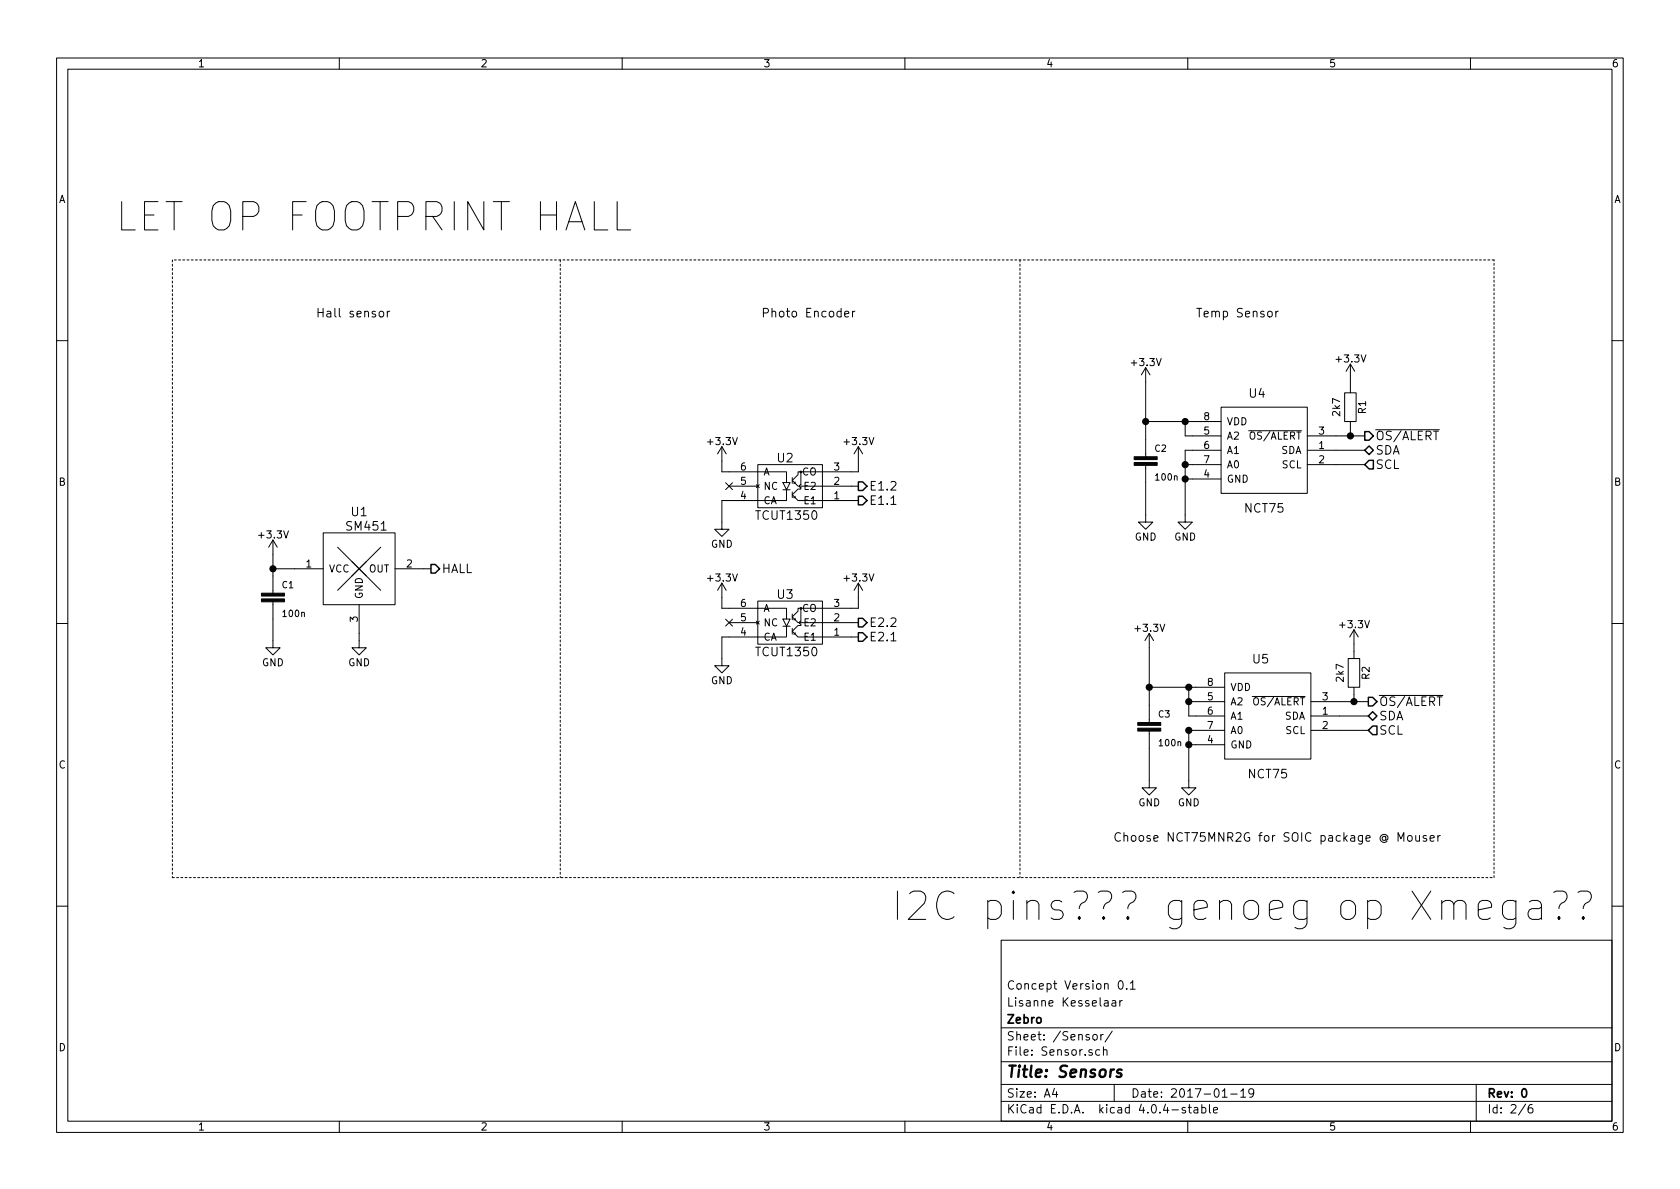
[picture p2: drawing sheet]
<svg xmlns="http://www.w3.org/2000/svg" width="297mm" height="210mm" viewBox="0 0 297 210" stroke-linecap="round" stroke-linejoin="round" font-family="sans-serif">
<g fill="none" stroke="#000" stroke-width=".18">
<path d="M10 10.3h277v189.9h-277zM12 12.2h273v186.1h-273zM60 10.3v1.9M110 10.3v1.9M160 10.3v1.9M210 10.3v1.9M260 10.3v1.9M109.1 35.7v5h2.4M67.1 55.2l.2-.2 .5 .2v.6l-.1 .2-.4 .1-.2-.2zM68.5 55v1.1M68.9 55l-.3 .1-.1 .2M149.4 55.5l.7-.1-.1-.3-.4-.1-.2 .3v.7h.6"/>
<path d="M150.7 55v1.1M151.2 55l-.3 .1-.2 .2M224.2 55.2l.2-.2 .5 .2v.6l-.1 .2-.4 .1-.2-.2zM225.6 55v1.1M226 55l-.3 .1-.1 .2M10 60.2h2M127.6 79v4.4h11.5v1.9M127.6 79l-.7 1.3M127.6 79l.8 1.3M151.8 79v4.4h-10.7v.5l-1 1.1 1 1h10.7M151.8 79l-.8 1.3M151.8 79l.7 1.3"/>
<path d="M202.6 74.5h13.3M202.6 65l-.8 1.3M202.6 65v15.8M202.6 65l.7 1.3M209.5 74.5v2.6h6.4M215.9 72h15.2v15.2h-15.2zM215.9 79.6h-6.4v12.7h1.3l-1.3 1.3-1.2-1.3h1.2M220.8 76.2h9.3M231.1 77.1h10.2M231.1 79.6h10.2M237.7 69.5h2.1v5h-2.1zM238.8 64.4v5.1"/>
<path d="M238.8 74.5v2.6M238.8 64.4l-.8 1.3M238.8 64.4l.7 1.3M243.2 76h11.3M285 60.2h2M48.3 95.5v9.4M48.3 95.5l-.8 1.3M48.3 95.5l.7 1.3M57.1 94.2h12.7v12.7h-12.7zM59.7 96.8l7.6 7.6M67.3 96.8l-7.6 7.6M128.3 85.4l1.2 1.2"/>
<path d="M128.9 86h5.1M129.5 85.4l-1.2 1.2M133.7 85.7l.5 .5M134 82.2h11.4v7.6h-11.4zM134.2 85.7l-.5 .5M138.4 85.3h1.3l-.6 1.3zM138.4 86.6h1.3M139.1 86.6v1.9h-11.5v5.1h1.3l-1.3 1.3-1.2-1.3h1.2M140.1 84.4v1.1M140.1 87v1M140.6 87.8v.2h-.3M140.6 85.2v.3h-.3"/>
<path d="M141.6 83.4v2.3l-.2 .2v.2l.2 .1v.3h-.5l-1 1 1 1h10.7M157.5 89.2h.9M202.6 82.3v10h1.2l-1.2 1.3-1.3-1.3h1.3M209.5 82.2h6.4M209.5 84.7h6.4M231.1 82.2h10.2M10 110.3h2M48.3 106.4v8.1h1.2l-1.2 1.3-1.3-1.3h1.3M48.3 100.6h8.8M63.5 106.9v7.6h1.3l-1.3 1.3-1.3-1.3h1.3M69.8 100.6h6.4M127.6 103.1v4.5h11.5v1.9"/>
<path d="M127.6 103.1l-.7 1.3M127.6 103.1l.8 1.3M128.3 109.5l1.2 1.2M128.9 110.1h5.1M129.5 109.5l-1.2 1.2M133.7 109.8l.5 .6M134 106.3h11.4v7.6h-11.4zM134.2 109.8l-.5 .6M138.4 109.5h1.3l-.6 1.2zM138.4 110.7h1.3M139.1 110.7v1.9h-11.5v5.1h1.3l-1.3 1.3-1.2-1.3h1.2M140.1 108.6v1"/>
<path d="M140.1 111.1v1M140.6 111.9v.2h-.3M140.6 109.3v.3h-.3M141.6 107.6v2.2l-.2 .2v.2l.2 .2v.2h-.5l-1 1 1 1h10.7M151.8 103.1v4.5h-10.7v.5l-1 1 1 1h10.7M151.8 103.1l-.8 1.3M151.8 103.1l.7 1.3M157.5 113.3h.9M203.2 112l-.8 1.3M203.2 112v15.8M203.2 112l.8 1.3M216.5 119h15.3v15.2h-15.3z"/>
<path d="M238.4 116.5h2v5h-2zM239.4 111.4v5.1M239.4 111.4l-.8 1.2M239.4 111.4l.8 1.2M285 110.3h2M203.2 129.3v10h1.3l-1.3 1.3-1.3-1.3h1.3M203.2 121.5h13.3M210.2 124.1h6.3M210.2 121.5v5.1h6.3M210.2 131.7h6.3M216.5 129.2h-6.3v10.1h1.3l-1.3 1.3-1.3-1.3h1.3M221.4 123.2h9.4"/>
<path d="M231.8 124.1h10.1M231.8 126.6h10.1M231.8 129.2h10.1M239.4 121.5v2.6M243.9 123h11.2M247.2 148.8v-1.6l.5 1.1 .5-1.1v1.6M248.9 147.9l.3-.2 .4 .2 .1 .6-.2 .2-.3 .1-.3-.2zM250.3 147.7v.9a.38 .38 0 0 0 .7 0M251 147.7v1.1M252.2 147.8l-.4-.1-.2 .3 .1 .2 .5 .1v.4h-.6M252.9 148.3l.7-.2-.1-.3-.4-.1-.2 .3v.7h.6M254.2 147.7v1.1"/>
<path d="M254.7 147.7l-.3 .1-.2 .3M268 159.2v4.1a1.34 1.34 0 0 1-2.1 .7M268 159.5l-.4-.3h-1l-.7 .5-.2 .5v1.4l.4 .7 .5 .3h1l.4-.3M270.4 159.5l.5-.3h.9l.5 .3 .2 .4v2.7M274.7 157.8l.5-.2h1.2a1.11 1.11 0 0 1 .7 1.1 1.11 1.11 0 0 1-1 1l-.2 .2-.3 .8M279 157.8l.5-.2h1.1a1.11 1.11 0 0 1 .8 1.1 1.11 1.11 0 0 1-1 1l-.2 .2-.3 .8M10 160.2h2M177 166.3h108v32h-108zM195.3 177h.6v.9M195.9 177.3l-.4 .1-.3 .2 .3 .3 .4-.1M196.6 177h.6l.1 .9M197.3 177.3l-.5 .1-.2 .2 .2 .3 .5-.1"/>
<path d="M197.9 173.6l.2-.2a.81 .81 0 0 1 .6 .6 .81 .81 0 0 1-.3 .8l-.2 .1a.79 .79 0 0 1-.3-1.3zM198 176.9v1M198.4 176.9l-.4 .3M199.2 174.8v.1M199.8 173.9l.5-.5v1.5M199.8 174.9h.9M261.4 160.9l2.3-.5v-.5l-.2-.4-.5-.3h-.9l-.5 .3-.2 .4v1.9l.2 .5 .5 .3h.9l.5-.3M272.5 160.4l-.4 .3h-1.2a.98 .98 0 0 0-.8 .9 .98 .98 0 0 0 .8 1h1.2l.4-.3M275.6 162.1l.3 .2-.3 .3-.2-.3 .2-.2v.5M279.9 162.1l.3 .2-.3 .3-.2-.3 .2-.2v.5M285 160.2h2M60 198.3v1.9"/>
<path d="M110 198.3v1.9M160 198.3v1.9M177 194.8h108M177 191.8h108M177 187.8h108M177 181.8h108M186.4 192.5l-.3 1h.9M186.8 193v1M193.3 183.1l.2-.2 .4 .2 .1 .5-.1 .2-.4 .1-.2-.1zM194.4 185.7l-.4-.1-.3 .3 .1 .6 .2 .1 .4-.1M194.6 182.9v1M195.1 182.9l-.5 .3"/>
<path d="M195.1 185.7l.2-.1 .4 .1v.9M195.1 185.1v1.5M196.6 182.3l-1.2 2M197 191.8v3M209.6 195.9a.37 .37 0 0 0-.6 .1l.1 .3 .5 .1 .1 .1-.3 .3-.4-.1M210 198.3v1.9M210.1 195.8h.5M210.3 195.3v1.3l.3 .2M211.2 195.9h.5l.1 .9M211.8 196.2l-.5 .1-.2 .2 .2 .3 .5-.1M212.5 195.9l.4-.1 .3 .3-.1 .6h-.6M212.5 195.3v1.5"/>
<path d="M213.8 195.3v1.3l.2 .2M214.6 196.3l.7-.1-.1-.3-.4-.1-.2 .2v.7h.6M216.1 194h.9M217.6 193.5h1.1M219.4 193l.4-.5v1.5M219.4 194h.8M221.7 193.2l-.3 .3h-.3l-.3-.3v-.4l.2-.2 .4-.1 .2 .2a1.19 1.19 0 0 1-.2 1.2l-.4 .1M260 198.3v1.9M261 191.8v6.5M269.7 195.2l-1.2 2M270.9 195.3a.59 .59 0 0 0-.7 .7l.1 .7 .2 .1 .5-.1v-.5l-.1-.2-.4-.1-.3 .3"/>
</g>
<path d="M269.3 192.6l.1-.1a.81 .81 0 0 1 .6 .6 .81 .81 0 0 1-.3 .8l-.1 .1a.8 .8 0 0 1-.6-.6 .8 .8 0 0 1 .3-.8z" fill="none" stroke="#000" stroke-width=".3"/>
<path d="M198.3 189.2l-.5-.1-.3 .4 .3 .3 .4 .1 .1 .3-.1 .1-.2 .1-.6-.1" fill="none" stroke="#000" stroke-width=".41"/>
<path d="M200.5 81.8h4.1v.5h-4.1zM200.5 80.8h4.1v.5h-4.1zM46.2 105.9h4.1v.5h-4.1zM46.2 104.9h4.1v.5h-4.1zM201.2 128.8h4v.5h-4zM201.2 127.8h4v.5h-4z" fill="#000" stroke="#000" stroke-width=".18"/>
<path d="M241.3 76.3h.8l.7 .8-.7 .7h-.8zM241.3 79.6l.8-.7 .7 .7-.7 .8zM76.2 99.8h.8l.7 .8-.7 .7h-.8zM151.8 85.2h.7l.8 .8-.8 .7h-.7zM151.8 87.8h.7l.8 .7-.8 .8h-.7zM242.1 81.4h.7v1.5h-.7l-.8-.7zM151.8 109.3h.7l.8 .8-.8 .8h-.7zM151.8 111.9h.7l.8 .7-.8 .8h-.7zM241.9 123.3h.8l.8 .8-.8 .7h-.8zM241.9 126.6l.8-.7 .8 .7-.8 .8zM241.9 129.2l.8-.8h.8v1.5h-.8z" fill="none" stroke="#000" stroke-width=".25"/>
<g fill="#000" stroke="#000" stroke-width=".25">
<circle cx="202.6" cy="74.5" r=".51"/>
<circle cx="209.6" cy="74.5" r=".51"/>
<circle cx="238.8" cy="77.1" r=".51"/>
<circle cx="209.6" cy="82.2" r=".51"/>
<circle cx="209.6" cy="84.7" r=".51"/>
<circle cx="48.3" cy="100.6" r=".51"/>
<circle cx="203.2" cy="121.5" r=".51"/>
<circle cx="210.2" cy="124.1" r=".51"/>
<circle cx="210.2" cy="121.5" r=".51"/>
<circle cx="210.2" cy="129.2" r=".51"/>
<circle cx="210.2" cy="131.7" r=".51"/>
<circle cx="239.4" cy="124.1" r=".51"/>
</g>
<path d="M30.5 46v109.2M99.1 46v109.2M180.3 46v109.2M264.2 46h-233.7M30.5 155.2h233.7M264.2 155.2v-109.2" fill="none" stroke="#000" stroke-width=".18" stroke-dasharray=".3 .4"/>
<g font-size="7">
<text x="20.3" y="40.9">LET OP FOOTPRINT HALL</text>
<text x="157.5" y="162.8">I2C pins??? genoeg op Xmega??</text>
</g>
<text font-size="2.8" x="178" y="190.5">Title: Sensors</text>
<g font-size="2.1">
<text x="55.9" y="56.1">Hall sensor</text>
<text x="134.6" y="56.1">Photo Encoder</text>
<text x="211.5" y="56.1">Temp Sensor</text>
<text x="220.9" y="70.3">U4</text>
<text x="243.2" y="77.8">OS/ALERT</text>
<text x="137.5" y="81.8">U2</text>
<text x="243.2" y="80.4">SDA</text>
<text x="243.2" y="82.9">SCL</text>
<text x="153.7" y="86.7">E1.2</text>
<text x="153.7" y="89.3">E1.1</text>
<text x="61.4" y="93.8">SM451</text>
<text x="62.2" y="91.3">U1</text>
<text x="133.9" y="91.9">TCUT1350</text>
<text x="220.2" y="90.6">NCT75</text>
<text x="78.1" y="101.3">HALL</text>
<text x="137.5" y="105.9">U3</text>
<text x="153.7" y="110.9">E2.2</text>
<text x="153.7" y="113.4">E2.1</text>
<text x="133.9" y="116">TCUT1350</text>
<text x="221.5" y="117.3">U5</text>
<text x="243.9" y="124.8">OS/ALERT</text>
<text x="243.9" y="127.4">SDA</text>
<text x="243.9" y="129.9">SCL</text>
<text x="220.8" y="137.6">NCT75</text>
<text x="196.8" y="148.8">Choose NCT75MNR2G for SOIC package @ Mouser</text>
<text x="178" y="178">Lisanne Kesselaar</text>
<text x="178" y="175">Concept Version 0.1</text>
<text x="178" y="184">Sheet: /Sensor/</text>
<text x="178" y="181">Zebro</text>
<text x="178" y="186.7">File: Sensor.sch</text>
<text x="178" y="196.9">KiCad E.D.A. kicad 4.0.4-stable</text>
<text x="178" y="194.1">Size: A4</text>
<text x="200" y="194.1">Date: 2017-01-19</text>
<text x="263" y="194.1">Rev: 0</text>
<text x="263" y="196.9">Id: 2/6</text>
</g>
<g font-size="1.8">
<text x="35" y="11.9">1</text>
<text x="85" y="11.9">2</text>
<text x="135" y="11.9">3</text>
<text x="185" y="11.9">4</text>
<text x="235" y="11.9">5</text>
<text x="285" y="11.9">6</text>
<text x="10.4" y="35.9">A</text>
<text x="285.4" y="35.9">A</text>
<text x="200.2" y="64.7">+3.3V</text>
<text x="236.4" y="64.1">+3.3V</text>
<text x="212.9" y="76.8">5</text>
<text x="212.9" y="74.3">8</text>
<text x="216.9" y="77.7">A2</text>
<text x="216.9" y="75.2">VDD</text>
<text x="221.2" y="77.7">OS/ALERT</text>
<text x="233.2" y="76.8">3</text>
<text x="236.9" y="73.5" transform="rotate(-90 236.9 73.5)">2k7</text>
<text x="241.5" y="73.1" transform="rotate(-90 241.5 73.1)">R1</text>
<text x="125.3" y="78.7">+3.3V</text>
<text x="131" y="83.2">6</text>
<text x="147.5" y="83.2">3</text>
<text x="149.4" y="78.7">+3.3V</text>
<text x="212.9" y="79.4">6</text>
<text x="212.9" y="81.9">7</text>
<text x="216.9" y="80.3">A1</text>
<text x="216.9" y="82.8">A0</text>
<text x="226.4" y="80.3">SDA</text>
<text x="226.6" y="82.8">SCL</text>
<text x="233.2" y="79.4">1</text>
<text x="233.2" y="81.9">2</text>
<text x="10.4" y="85.9">B</text>
<text x="131" y="88.3">4</text>
<text x="131" y="85.7">5</text>
<text x="135" y="89.1">CA</text>
<text x="135" y="86.6">NC</text>
<text x="135" y="84.1">A</text>
<text x="141.8" y="84.1">CO</text>
<text x="142.2" y="89.1">E1</text>
<text x="142.2" y="86.6">E2</text>
<text x="147.5" y="88.3">1</text>
<text x="147.5" y="85.7">2</text>
<text x="212.9" y="84.4">4</text>
<text x="216.9" y="85.3">GND</text>
<text x="285.4" y="85.9">B</text>
<text x="45.9" y="95.2">+3.3V</text>
<text x="200.6" y="95.6">GND</text>
<text x="207.6" y="95.6">GND</text>
<text x="54.1" y="100.3">1</text>
<text x="58.2" y="101.2">VCC</text>
<text x="65.1" y="101.2">OUT</text>
<text x="71.9" y="100.3">2</text>
<text x="125.7" y="96.8">GND</text>
<text x="64.1" y="105.9" transform="rotate(-90 64.1 105.9)">GND</text>
<text x="125.3" y="102.8">+3.3V</text>
<text x="131" y="107.3">6</text>
<text x="147.5" y="107.3">3</text>
<text x="149.4" y="102.8">+3.3V</text>
<text x="63.2" y="110" transform="rotate(-90 63.2 110)">3</text>
<text x="131" y="112.4">4</text>
<text x="131" y="109.8">5</text>
<text x="135" y="113.3">CA</text>
<text x="135" y="110.7">NC</text>
<text x="135" y="108.2">A</text>
<text x="141.8" y="108.2">CO</text>
<text x="142.2" y="113.3">E1</text>
<text x="142.2" y="110.7">E2</text>
<text x="147.5" y="112.4">1</text>
<text x="147.5" y="109.8">2</text>
<text x="200.9" y="111.7">+3.3V</text>
<text x="237.1" y="111.1">+3.3V</text>
<text x="46.3" y="117.8">GND</text>
<text x="61.5" y="117.8">GND</text>
<text x="125.7" y="121">GND</text>
<text x="213.5" y="123.8">5</text>
<text x="213.5" y="121.3">8</text>
<text x="217.6" y="124.7">A2</text>
<text x="217.6" y="122.2">VDD</text>
<text x="221.8" y="124.7">OS/ALERT</text>
<text x="233.8" y="123.8">3</text>
<text x="237.6" y="120.5" transform="rotate(-90 237.6 120.5)">2k7</text>
<text x="242.1" y="120.1" transform="rotate(-90 242.1 120.1)">R2</text>
<text x="213.5" y="131.4">4</text>
<text x="213.5" y="126.4">6</text>
<text x="213.5" y="128.9">7</text>
<text x="217.6" y="127.2">A1</text>
<text x="217.6" y="129.8">A0</text>
<text x="227" y="127.2">SDA</text>
<text x="227.2" y="129.8">SCL</text>
<text x="233.8" y="126.4">1</text>
<text x="233.8" y="128.9">2</text>
<text x="10.4" y="135.9">C</text>
<text x="217.6" y="132.3">GND</text>
<text x="285.4" y="135.9">C</text>
<text x="201.2" y="142.6">GND</text>
<text x="208.2" y="142.6">GND</text>
<text x="10.4" y="185.9">D</text>
<text x="285.4" y="185.9">D</text>
<text x="35" y="199.9">1</text>
<text x="85" y="199.9">2</text>
<text x="135" y="199.9">3</text>
<text x="185" y="199.9">4</text>
<text x="235" y="199.9">5</text>
<text x="285" y="199.9">6</text>
</g>
<g font-size="1.6">
<text x="204.2" y="79.9">C2</text>
<text x="204.4" y="85">100n</text>
<text x="49.9" y="104">C1</text>
<text x="50.1" y="109.1">100n</text>
<text x="204.8" y="126.9">C3</text>
<text x="205.1" y="131.9">100n</text>
</g>
</svg>
